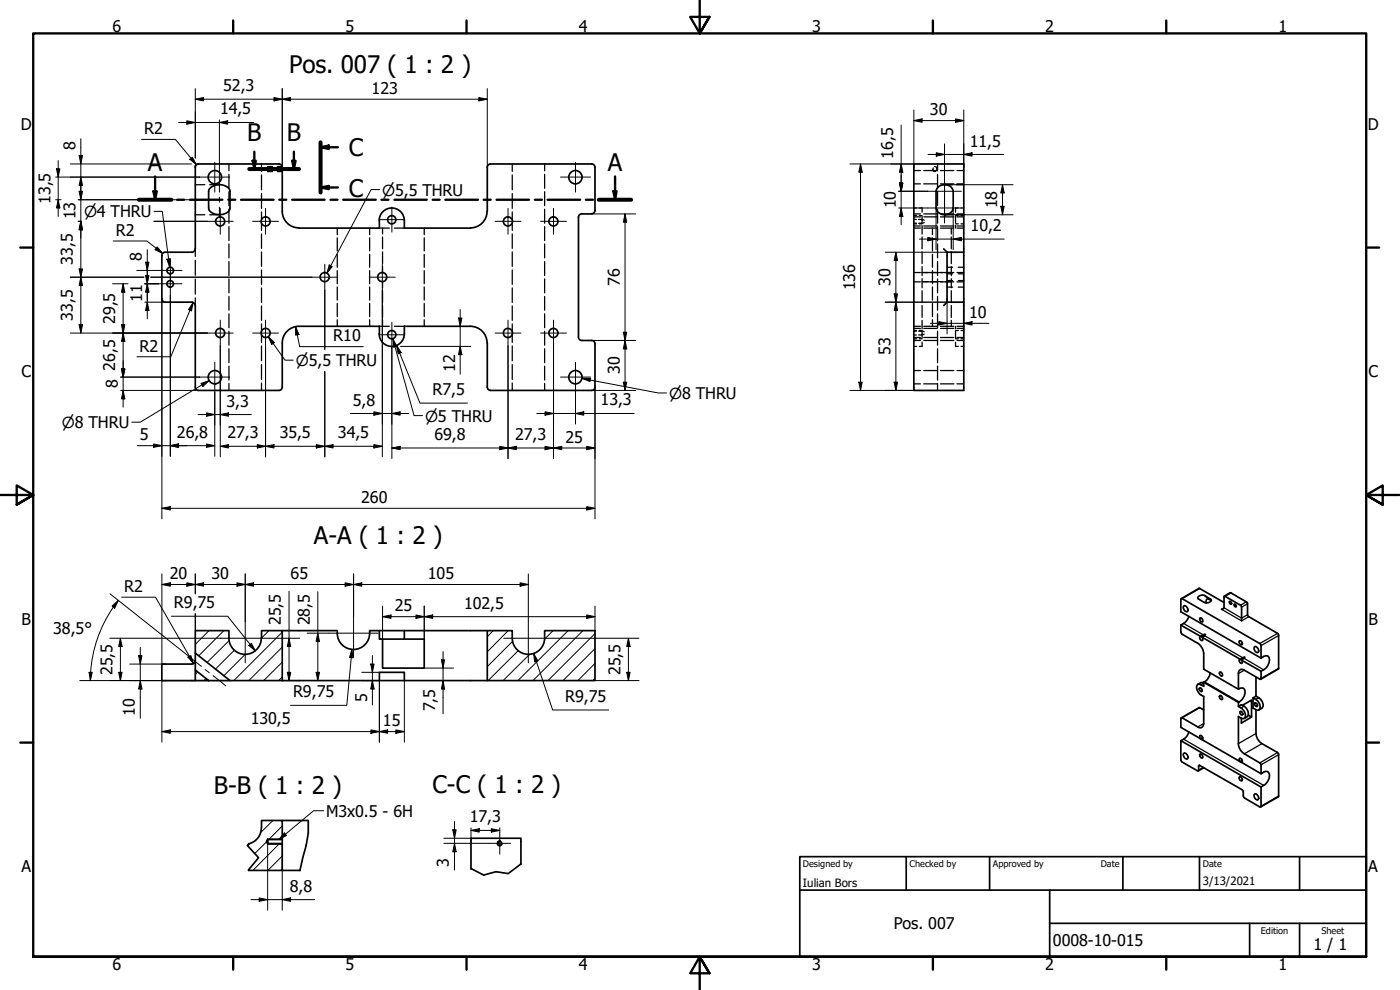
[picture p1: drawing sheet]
<svg xmlns="http://www.w3.org/2000/svg" width="420mm" height="297mm" viewBox="0 0 420 297" stroke-linecap="round" stroke-linejoin="round" font-family="sans-serif">
<!-- layer: Hatch (ISO) -->
<g fill="none" stroke="#000" stroke-width=".3">
<path d="M62.7 189.2l-4.1 4.1M67.2 189.2l-7.6 7.6M68.8 192.1l-6.6 6.6M70.4 195.1l-5.8 5.7M73.6 196.3l-6.4 6.4M80.7 189.2l-2.2 2.2M84.7 198.7l-5.6 5.5M84.7 194.2l-10 10M84.7 189.7l-14.5 14.5M148 189.2l-1.8 1.9M152.5 189.2l-6.3 6.4M153.9 192.4l-7.7 7.6"/>
<path d="M155.5 195.2l-9 9M158.9 196.3l-7.9 7.9M166 189.2l-2.6 2.6M170.5 189.2l-15.1 15M174.9 189.2l-14.9 15M178.6 199.1l-5.2 5.1M178.6 194.6l-9.6 9.6M178.6 190.1l-14.1 14.1M59.3 201.6l-.7 .8M61.8 203.6l-.6 .6M84.7 203.1l-1.1 1.1M178.6 203.6l-.7 .6"/>
<path d="M75.1 253l-.7 .7M80 252.6l-3.5 3.5M81.9 246.2l-3.7 3.6M83.9 253.1l-8 8.1M84.7 256.8l-4.3 4.4M84.7 247.8l-4.1 4.1"/>
</g>
<!-- layer: Hidden (ISO) -->
<g fill="none" stroke="#000" stroke-width=".38">
<path d="M58.6 55.4h2.9M62.9 55.4h2.9M68.7 49.2v2M68.7 52.3v4.2M68.7 57.5v4.2M78.5 49.2v2.2M78.5 52.5v4.4M78.5 58.1v4.4M80.1 50.5v.4M80.2 51.2l.1 .2h1.5M80.3 51v.5h1.5M81.8 50.1h-1.5l-.1 .2"/>
<path d="M81.8 50h-1.5v.5M83.2 50.1h1.5M83.2 51.4h1.5M83.2 50h1.5M83.2 51.5h1.5M153.7 49.2v2.2M153.7 52.5v4.4M153.7 58.1v4.4M163.4 49.2v2M163.4 52.3v4.2M163.4 57.5v4.2M274.3 55.2h1.9"/>
<path d="M274.3 51.2h1.9M277.2 55.2h4M277.2 51.2h4M279.8 50.8l.5 .6h.4M280.1 50.4l-.1 .3a.64 .64 0 0 0 .4 .6 .64 .64 0 0 0 .8-.3l-.1-.6M280.5 50l.6 .2 .2 .4M281.4 49.2v2M281.4 52.3v4.2M281.4 57.5v4.2M282.3 55.2h4M282.3 51.2h4M283.5 55.4h2.3"/>
<path d="M287 55.4h2.2M287.2 55.2h2M287.2 51.2h2M58.6 64.4h2.9M58.6 74.7v2.2M58.6 78.1v4.5M62.9 64.4h2.9M68.7 62.8v4.2M68.7 68v4.2M68.7 73.2v4.2M68.7 78.5v4.2M78.5 63.6v2.2"/>
<path d="M78.5 67v2.1M78.5 70.2v4.3M78.5 75.6v4.3M101.2 68.4v2M101.2 71.4v3.9M101.2 76.3v3.9M110.9 68.4v2M110.9 71.4v3.9M110.9 76.3v3.9M113.9 68.4h2.9M114.8 68.4v1.8M114.8 71.1v3.6"/>
<path d="M114.8 75.6v3.5M114.8 80v1.8M118.4 68.4h2.9M127.3 68.4v2M127.3 71.4v3.9M127.3 76.3v3.9M153.7 63.6v2.2M153.7 67v2.1M153.7 70.2v4.3M153.7 75.6v4.3M163.4 62.8v4.2M163.4 68v4.2"/>
<path d="M163.4 73.2v4.2M163.4 78.5v4.2M274.3 68.4h1.9M274.3 64.2h1.9M274.3 62.4h.8M274.3 64.7h.8M274.3 67.2h.8M274.3 65.8h.7M274.3 67h.7M274.3 67.8h1.9M274.3 65.1h1.9M275.7 65.8l1.7 .3"/>
<path d="M275.9 62.4h.8v1.3M275.9 64.7h.8M275.9 67.2h.8M276.7 64.9v2M276.7 67.7v2.5M276.7 71.1v3.6M276.7 75.6v3.5M276.7 80v2.7M277.2 68.4h4M277.2 64.2h4M277.2 67.8h4M277.2 65.1h4"/>
<path d="M277.4 66.8l-1.7 .2M279.8 68.4v2M279.8 71.4v3.9M279.8 76.3v3.9M281.4 62.8v4.2M281.4 68v4.2M281.4 73.2v4.2M281.4 78.5v4.2M282.3 68.4h4M282.3 64.2h4M282.3 67.8h4M282.3 65.1h4"/>
<path d="M283.5 64.4h2.3M285.5 68.4v1.8M285.5 71.1v3.6M285.5 75.6v3.5M285.5 80v2.7M286.8 64.9v2M286.8 67.7v.7M286.8 64.7h.8M286.8 67.2h.8M287 64.4h2.2M287.2 68.4h2M287.2 64.2h2"/>
<path d="M287.2 67.8h2M287.2 65.1h2M287.6 62.4h-.8v1.3M288.4 62.4h.8M288.4 64.7h.8M288.4 67.2h.8M58.6 83.7v4.6M58.6 89.4v2.3M68.7 83.7v4.2M68.7 88.9v4.2M68.7 94.2v4.1M68.7 99.4v4.2"/>
<path d="M78.5 81v4.3M78.5 86.4v4.3M78.5 91.8v4.3M78.5 97.2v2.2M101.2 81.2v3.9M101.2 86.1v3.9M101.2 91v4M101.2 95.9v2M110.9 81.2v3.9M110.9 86.1v3.9M110.9 91v4M110.9 95.9v2"/>
<path d="M113.9 97.9h2.9M114.8 84.5v1.8M114.8 87.2v3.6M114.8 91.7v3.5M114.8 96.1v1.8M118.4 97.9h2.9M127.3 81.2v3.9M127.3 86.1v3.9M127.3 91v4M127.3 95.9v2M153.7 81v4.3M153.7 86.4v4.3"/>
<path d="M153.7 91.8v4.3M153.7 97.2v2.2M163.4 83.7v4.2M163.4 88.9v4.2M163.4 94.2v4.1M163.4 99.4v4.2M274.3 97.9h1.9M274.3 81.8h1.9M274.3 84.6h1.9M274.3 99.4h.7M274.3 98.5h1.9M274.3 99.2h.8"/>
<path d="M275.7 99.4l1.7 .2M275.9 99.2h.8M276.7 84.5h1.8M276.7 83.6v2.7M276.7 87.2v3.6M276.7 91.7v3.5M276.7 96.1v2.6M276.7 99.4v2M276.7 81.8h9.6M277.2 97.9h4M277.2 84.6h4M277.2 98.5h4"/>
<path d="M279.3 84.5h3.6M279.8 81.2v3.9M279.8 86.1v3.9M279.8 91v4M279.8 95.9v2M281.4 83.7v4.2M281.4 88.9v4.2M281.4 94.2v4.1M281.4 99.4v4.2M282.3 97.9h4M282.3 84.6h4M282.3 98.5h4"/>
<path d="M283.7 84.5h1.8M284.2 84.2h1.7M284.2 86.2h1.7M284.2 80.2h1.7M284.2 82.2h1.7M285.5 83.6v2.7M285.5 87.2v3.6M285.5 91.7v3.5M285.5 96.1v1.8M286.8 97.9v.8M286.8 99.4v2M286.8 99.2h.8"/>
<path d="M287.2 97.9h2M287.2 81.8h2M287.2 84.6h2M287.2 98.5h2M287.6 84.2h1.6M287.6 86.2h1.6M287.6 80.2h1.6M287.6 82.2h1.6M288.4 99.2h.8M68.7 104.6v4.2M68.7 109.8v4.2M68.7 115v2.1"/>
<path d="M78.5 100.5v2.2M78.5 103.8v4.5M78.5 109.4v4.4M78.5 114.9v2.2M153.7 100.5v2.2M153.7 103.8v4.5M153.7 109.4v4.4M153.7 114.9v2.2M163.4 104.6v4.2M163.4 109.8v4.2M163.4 115v2.1M274.3 102.2h1.9"/>
<path d="M274.3 103.9h.8M274.3 100.5h.7M274.3 101.3h1.9M274.3 101.6h.8M274.3 115.2h1.9M274.3 111.2h1.9M275.9 101.6h.8M276.7 102.7v1.2h-.8M277.2 102.2h4M277.2 101.3h4M277.2 115.2h4M277.2 111.2h4"/>
<path d="M277.4 100.3l-1.7 .2M281.4 104.6v4.2M281.4 109.8v4.2M281.4 115v2.1M282.3 102.2h4M282.3 101.3h4M282.3 115.2h4M282.3 111.2h4M286.8 102.7v1.2h.8M286.8 101.6h.8M287.2 102.2h2M287.2 101.3h2"/>
<path d="M287.2 115.2h2M287.2 111.2h2M288.4 103.9h.8M288.4 101.6h.8"/>
</g>
<!-- layer: Visible (ISO) -->
<g fill="none" stroke="#000" stroke-width=".51">
<path d="M58.6 50.2v24.5M63 56.5a4.1 4.1 0 0 1 6 .4v5.5a2.51 2.51 0 0 1-2.8 2 3.6 3.6 0 0 1-3.5-1.5l-.1-5.5zM83.7 49.2h-24.1a.98 .98 0 0 0-1 1M83.7 49.2a.98 .98 0 0 1 1 1M84.7 50.2v13.2a5 5 0 0 0 5 5M146.2 50.2v13.2M146.2 50.2a.99 .99 0 0 1 1-1h30.4a.98 .98 0 0 1 1 1M178.6 50.2v12.9a.98 .98 0 0 1-1 1l-3 .1a.99 .99 0 0 0-1 1M274.3 49.2h14.9v67.9h-14.9zM281.7 56a2.75 2.75 0 0 1 4.4 1.4v5a2.64 2.64 0 0 1-2.6 2 2.64 2.64 0 0 1-2.6-2v-5zM57.6 75.7h-8a.98 .98 0 0 0-1 1v12.9a.99 .99 0 0 0 1 1.1h8M58.5 74.7a.98 .98 0 0 1-.9 1"/>
<path d="M113.8 66.2a3.8 3.8 0 0 1 3.8-3.8 3.8 3.8 0 0 1 3.7 3.8v2.2h19.9M113.9 66.2v2.2h-24.2M146.2 63.4a5 5 0 0 1-5 5M173.6 65.1v36.1a.99 .99 0 0 0 1 1h3a.98 .98 0 0 1 1 .9v13.1M283.2 74.7l1 1M289.2 75.7h-5v15h5M57.6 90.7a.98 .98 0 0 1 .9 .9M58.6 91.7v24.5M89.7 97.9a5 5 0 0 0-5 5M89.7 97.9h24.2v2.3M284.2 90.7l-1 1M58.6 116.2a.98 .98 0 0 0 1 .9h24.1"/>
<path d="M84.7 116.2a.98 .98 0 0 1-1 .9M84.7 102.9v13.3M113.8 100.2a3.8 3.8 0 0 0 3.8 3.7 3.8 3.8 0 0 0 3.7-3.7v-2.3h19.9a5 5 0 0 1 5 5M146.2 102.9v13.3M146.2 116.2a.98 .98 0 0 0 1 .9h30.4a.99 .99 0 0 0 1-.9M354.5 179.7l.3-.1 23.5 13.6 .2 .3v4l-24.1-13.9zM354.5 179.6l5.4-3.1 7.4 4.3M359.5 179.1a1.85 1.85 0 0 1 2-.4l1.8 1.1a.69 .69 0 0 1 0 .8 .69 .69 0 0 1-.8 .2h-1.1l-1.9-1.2zM367.4 178.9l1.9-1.1 4.9 2.8 .2 .4v3.6l.2 .4 9.1 5.3v10.3l-5.4 3.2M58.6 198.2l-.4 .9-.6 .1h-9v5h10M58.6 195.9v5.1M78.4 191.5a4.9 4.9 0 0 1-4.8 4.8 4.9 4.9 0 0 1-4.9-4.8v-2.3h-10.1v6.7l10.4 8.3h15.7"/>
<path d="M78.5 191.5v-2.3h6.2v15M84.7 189.2h16.5v.8M101.2 190a4.9 4.9 0 0 0 4.9 4.9 4.9 4.9 0 0 0 4.8-4.9M113.9 189.2h-3v.8M113.9 189.2v2.6h7.4v-2.6M113.9 189.2h32.3M114.8 191.8v8.7h12.5v-8.7h-6M146.2 189.2h7.5a6.8 6.8 0 0 0 1.2 5.4 4.9 4.9 0 0 0 5.3 1.4 4.9 4.9 0 0 0 3.2-4.5v-2.3h15.2v15h-32.4zM354.4 187.6l.1 2.4 5 3a4.1 4.1 0 0 1 1.8 3.1v4.7l10.4 6M354.4 187.6l5.9 3.3M355.2 182a.85 .85 0 0 1 .9 0 .85 .85 0 0 1 .4 .8v.5a.86 .86 0 0 1-.9 0 .86 .86 0 0 1-.4-.8zM356.8 185l-.9 1.5-1.5 1.1"/>
<path d="M360 185.5a.63 .63 0 0 1 .8 .3 .63 .63 0 0 1-.1 .8l-.7-.6zM360.3 190.9a.65 .65 0 0 0-.1 .9 .65 .65 0 0 0 .8 .2l-.3-.8M360.3 190.9l1.5-.5-1.1 .8M360.7 191.2l11.5 6.6M363.5 180.2l-.9-.5a.77 .77 0 0 0-.7 .4 .77 .77 0 0 0 0 .8M366.6 182.8l.4-.1 .3-.3v-3.4l.2-.1 4.9 2.8 .2 .3v4.3M369 180.5a.47 .47 0 0 1 .5 .2 .47 .47 0 0 1-.1 .6l-.4-.3zM370.4 181.3a.54 .54 0 0 1 .5 .2 .54 .54 0 0 1 0 .6l-.5-.4zM371.9 192.3a.67 .67 0 0 1 .8 .3 .67 .67 0 0 1-.1 .9l-.6-.3zM372.2 197.8a.63 .63 0 0 0-.2 .8 .63 .63 0 0 0 .8 .3l-.2-.9M372.2 197.8l1.4-.6v.2l-1 .6M372.6 198l5.9 3.4"/>
<path d="M376.6 194a1.13 1.13 0 0 1 1 .6 1.13 1.13 0 0 1-.2 1.2 1.19 1.19 0 0 1-.8-1.8zM378.5 197.5l.7-.5a1.12 1.12 0 0 1 1.5-.1 1.12 1.12 0 0 1 .2 1.5 3.8 3.8 0 0 1-2.4 3M58.6 201l4 3.2h-4zM62.6 204.2h6.4M84.7 204.2h61.5M113.9 204.2v-2.5h7.4v2.5M356.8 219.6l-.9 1.7-1.5 .9M359.9 206.5a.58 .58 0 0 1 .8 .2 .58 .58 0 0 1-.2 .8l-.5-.4zM361.3 213l-1.4-.7-5.4 3.1M361.3 204.9l-.7-.1-1.1 .5M361.3 204.7l10.4 6M363.2 201.9a4.2 4.2 0 0 1-1.9 2.8v1.2l-.9-.4a.84 .84 0 0 0-1.1 0 .84 .84 0 0 0-.1 1.1l.9 1.7 1.2 .7v8.1a1.09 1.09 0 0 1-.6 1.1 1.09 1.09 0 0 1-1.2-.1l-4.7-2.7h-.3l-.1 2.8 5.9 3.5"/>
<path d="M366.1 208.7a.67 .67 0 0 1 .7 .4 .67 .67 0 0 1-.2 .8l-.5-.4zM366.1 201.7a.67 .67 0 0 1 .7 .4 .67 .67 0 0 1-.2 .8l-.5-.5zM371.7 211.9a2.69 2.69 0 0 1 1.8 3.6l-.8 .1-1-.6v8.1a3.9 3.9 0 0 0 1.7 3.1l4.9 2.8 .2 .3v2.8M371.7 211.9l.9-.5a2.46 2.46 0 0 1 1.7 3.7l-.9 .5M372.2 213.4a.64 .64 0 0 1 .7 .4 .64 .64 0 0 1-.2 .8l-.6-.7zM372.9 211.6l2.7-1.6v5.1l-3 1.9v-1.5M374.6 214.6l1 .5M376.6 210.9a.67 .67 0 0 1 .7 .4 .67 .67 0 0 1-.2 .7l-.5-.4zM376.9 213v7.1a3.9 3.9 0 0 0 1.8 3l4.7 2.7 .3 .4v12.8l-5.4 3.1M376.9 208.9l-.9 .5v3.1l.9 .4a.88 .88 0 0 0 1.1-.1 .88 .88 0 0 0 .1-1l-.7-1.5-1.4-.9M376.9 208.9a2.62 2.62 0 0 1 1.9 3.4l-1 .7M376.9 203.1v5.8"/>
<path d="M378.5 201.4v2.3l-.2 .1-4.9-2.7a1.08 1.08 0 0 0-1.2-.1 1.08 1.08 0 0 0-.5 1.1v4.7a1.16 1.16 0 0 1 1.5-.3 1.16 1.16 0 0 1 .4 1.5 3.8 3.8 0 0 1-1.9 2.7v1.2M354.4 222.2v5.8l.4 .6 4.7 2.7 .2-.2v-1.4l.2-.1 12.9 7.4 .3 .4v1.4l.4 .6 4.6 2.7 .4-.1v-5.9M354.4 222.2l24.1 13.9M355.3 226a1.06 1.06 0 0 1 1 .6 1.06 1.06 0 0 1-.1 1.2 1.24 1.24 0 0 1-.9-1.8zM360 226.4a.63 .63 0 0 1 .8 .2 .63 .63 0 0 1-.1 .8l-.7-.6zM360.3 221.7l-.3-.9a.64 .64 0 0 1 .8 .1 .64 .64 0 0 1 .1 .8l-.2 .2M360.7 221.9l11.5 6.6M360.9 221.8l-.2 .1M360.9 221.3l-.6 .4M361.3 230.4l-1.7 .9M372 233a.73 .73 0 0 1 .7 .5 .73 .73 0 0 1-.1 .8 .8 .8 0 0 1-.6-1.3zM372.2 228.5l-.3-.8a.6 .6 0 0 1 .8 .2 .6 .6 0 0 1-.1 .8"/>
<path d="M372.6 228.7l5.9 3.4M372.8 228.1l-.6 .4M372.8 228.6l-.2 .1M376.6 238.2a1.13 1.13 0 0 1 1 .6 1.13 1.13 0 0 1-.2 1.2 1.19 1.19 0 0 1-.8-1.8zM378.5 232.1l.7-.4a1.12 1.12 0 0 1 1.5 0 1.12 1.12 0 0 1 .2 1.4 4.1 4.1 0 0 1-2.4 3M78.4 248.4a4.9 4.9 0 0 1-3.7 4.8M78.5 248.4v-2.2h6.2v5.7h-4.4l-.4 .6 .4 .6h4.4v8.1h-10.1M80.3 251.8v1.5M84.7 251.9v1.2M84.7 246.2h7.8M149.7 252.5a.6 .6 0 0 0-.2 .9 .6 .6 0 0 0 .9 0 .6 .6 0 0 0-.2-.9M149.7 252.5h.5"/>
<path d="M156.3 259.3v-7.8h-14.9v9.2M84.7 261.2h5.4"/>
<circle cx="64.5" cy="53.2" r="2"/>
<circle cx="172.7" cy="53.2" r="2"/>
<circle cx="66.1" cy="66.4" r="1.37"/>
<circle cx="79.7" cy="66.4" r="1.37"/>
<circle cx="117.6" cy="65.9" r="1.24"/>
<circle cx="152.4" cy="66.4" r="1.37"/>
<circle cx="166.1" cy="66.4" r="1.37"/>
<circle cx="51.1" cy="85.2" r=".98"/>
<circle cx="51.1" cy="81.2" r=".98"/>
<circle cx="66.1" cy="99.9" r="1.37"/>
<circle cx="79.7" cy="99.9" r="1.37"/>
<circle cx="97.4" cy="83.1" r="1.37"/>
<circle cx="114.7" cy="83.1" r="1.37"/>
<circle cx="152.4" cy="99.9" r="1.37"/>
<circle cx="166.1" cy="99.9" r="1.37"/>
<circle cx="64.5" cy="113.2" r="2"/>
<circle cx="117.6" cy="100.4" r="1.24"/>
<circle cx="172.7" cy="113.2" r="2"/>
</g>
<!-- layer: Visible Narrow (ISO) -->
<g fill="none" stroke="#000" stroke-width=".38">
<path d="M360 176.6l-5.2 3M361.5 178.7l1.1 1M363.3 179.8l.2 .1M369.4 177.9l-1.7 1M355.2 187.1l5.9 3.4M361.5 190.7l11.4 6.6M373.4 197.5l5.8 3.5M374 180.6l-1.7 1M374.4 184.5l-1.8 1-5.3-3.1-.7 .4 6 3.5 2.2-1.3M374.4 181.2l-1.8 1M383.4 190l-5.3 3.1M383.7 190.7l-5.2 3"/>
<path d="M360 212.3l-5.2 3.1M361.3 217.1l-1.8 1M361.3 205l-.9 .5M361.5 204.6l10.4 6M373.3 211.9l-.9 .5M373.4 201.1l-1.7 1M377.8 209.3l-.9 .6M383.7 200.5l-5.2 3.1M355.2 221.8l24 13.8M360 229.7l-.3 .2M361.1 230.2l-1.4 .9M376.9 220.1l-5.2 3"/>
<path d="M378.7 223.1l-5.3 3.1M383.4 225.8l-5.3 3.1M383.7 238.8l-5.2 3.1M383.7 226.4l-5.2 3.1M80.3 253.3h4.4M80.3 251.8h4.4M149.5 252.5a.73 .73 0 0 0 .1 1.2 .73 .73 0 0 0 1.1-.5M150.1 252.3l-.6 .2"/>
</g>
<!-- layer: Break Line (ISO) -->
<path d="M74.7 253.2l-.5 .5 3.4 3.7-3 3.8M92.5 246.2a24 24 0 0 1-1.6 11.2l-.8 3.8M156.3 259.3l-3.8 2.8-3.7-.6-3.6 1.1-3.8-1.9" fill="none" stroke="#000" stroke-width=".51"/>
<!-- layer: Section Line (ISO) -->
<g fill="none" stroke="#000" stroke-width=".7">
<path d="M41.7 59.9h9.7M46 57.4h1.1l-.6 2.5zM46.5 52.9v7M53.1 59.9h2.1M57 59.9h9.7M68.5 59.9h2.1M72.3 59.9h9.8M74.8 50.7h14.9M75.8 48.2h1l-.5 2.5zM76.3 45.5v5.2M83.8 59.9h2.1M87.7 48.2h1l-.5 2.5z"/>
<path d="M87.7 59.9h9.7M88.2 45.5v5.2M96.2 44.2l2.5-.5v1zM96.2 56.2l2.5-.4v1zM96.2 42.7v15.1M96.2 44.2h5.2M96.2 56.2h5.2M99.2 59.9h2.1M103 59.9h9.8M114.5 59.9h2.1M118.4 59.9h9.7M129.9 59.9h2.1"/>
<path d="M133.7 59.9h9.7M145.2 59.9h2.1M149 59.9h9.7M160.5 59.9h2.1M164.3 59.9h9.8M175.8 59.9h2.1M179.7 59.9h9.7M184.1 57.4h.9l-.4 2.5zM184.6 52.9v7"/>
</g>
<path d="M41.7 59.9h9.7M74.8 50.7h14.9M96.2 42.7v15.1M179.7 59.9h9.7" fill="none" stroke="#000" stroke-width="1.2"/>
<g fill="#000">
<path d="M46 57.4h1.1l-.6 2.5z" fill-rule="evenodd"/>
<path d="M75.8 48.2h1l-.5 2.5z" fill-rule="evenodd"/>
<path d="M87.7 48.2h1l-.5 2.5z" fill-rule="evenodd"/>
<path d="M96.2 44.2l2.5-.5v1z" fill-rule="evenodd"/>
<path d="M96.2 56.2l2.5-.4v1z" fill-rule="evenodd"/>
<path d="M184.1 57.4h.9l-.4 2.5z" fill-rule="evenodd"/>
</g>
<!-- layer: Border (ISO) -->
<g fill="none" stroke="#000" stroke-width=".7">
<path d="M70 6.1v3.9M140 6.1v3.9M210 0v10l-2.9-4.9h5.8l-2.9 4.9 2.9-4.9M280 6.1v3.9M350 6.1v3.9M6.1 74.3h3.9M410 74.3h3.9M0 148.5h10l-5-2.8v5.7l5-2.9-5 2.9M420 148.5h-10l5-2.8v5.7l-5-2.9 5 2.9M6.1 222.8h3.9M410 222.8h3.9M10 287.1v-277.1h400v277.1h-400h400"/>
<path d="M70 287.1v3.8M140 287.1v3.8M212.9 292l-2.9-4.9 2.9 4.9h-5.8l2.9-4.9v9.9M280 287.1v3.8M350 287.1v3.8"/>
</g>
<!-- layer: Title (ISO) -->
<path d="M240 257h170v30.1h-170zM272 257v10.1M297 257v10.1M337 257v10.1M360 257v10.1M390 257v10.1M240 267.1h170M315 277h95M315 267.1v20M375 277v10.1M390 277v10.1" fill="none" stroke="#000" stroke-width=".51"/>
<!-- layer: Dimension (ISO) -->
<g fill="none" stroke="#000" stroke-width=".3">
<path d="M53.6 36.8h22.5M56.1 36.2l2.5 .6-2.5 .5zM58.6 29.8l2.5-.5v1zM58.6 29.8h87.6M58.6 26.6v20.8M65.8 36.8l2.5-.6v1.1zM65.8 36v17.1M82.2 29.3l2.5 .5-2.5 .5zM84.7 29.8l2.5-.5v1zM84.7 26.6v23.6M143.7 29.3l2.5 .5-2.5 .5zM146.2 26.6v23.6"/>
<path d="M270.4 37.5v29.9M274.3 36.2l2.4-.5v1zM274.3 36.2h14.9M274.3 33v17.2M286.8 35.7l2.4 .5-2.4 .5zM289.2 33v17.2M16.7 59.9h1.7M16.7 53.1h43.2M17 50.7h1l-.5 2.4zM17.5 59.9l.5 2.5h-1zM17.5 48.2v16.7M21.1 49.2h36.4"/>
<path d="M23.5 59.9h39.1M23.7 57.4h1.1l-.5 2.5zM23.7 46.7h1.1l-.5 2.5zM24.3 53.1l.5 2.6h-1.1zM24.3 41.6v58.3M42.5 41.8h10.1l6.3 7.6M57 47.8l.7-.6 1.2 2.2zM58.6 49.6v.6M59.1 49.2h.5M65.8 53.3v1.6M255.1 49.2h19.2M258.3 49.2l.5 2.5h-1.1z"/>
<path d="M258.3 49.2v67.9M269.7 57.4h8.7M269.9 54.9h1.1l-.6 2.5zM270.4 49.2l.6 2.5h-1.1zM278.5 46.3h22.7M281 45.8l2.5 .5-2.5 .5zM283.5 43.2v9.7M283.6 55.4h20.4M289.2 46.3l2.5-.5v1zM300.9 55.4l.5 2.5h-1zM300.9 55.4v9M23.5 66.4h.9"/>
<path d="M24.3 66.4l.5 2.5h-1.1zM34 72.3h10.1l4.7 3.8M43.7 78.7h1l-.5 2.4zM44.2 74.9v20.8M46.2 66.4h16M47.2 74.1l1.6 2-2.3-1.2zM177.6 64.2h13.2M187.6 64.2l.5 2.5h-1zM187.6 64.2v52.9M265.7 75.7h18.5M268.9 75.7l.5 2.5h-1zM268.9 75.7v41.4"/>
<path d="M269.7 62.4h8.7M270.4 62.4l.6 2.5h-1.1zM275.9 71.7h25.5M278.4 71.2l2.5 .5-2.5 .5zM280.9 62.5v12.4M283.6 64.4h20.4M286.1 71.7l2.4-.5v1zM286.1 62.5v12.4M300.4 61.9h1l-.5 2.5zM21.1 99.9h41.1M21.1 83.2h22.1M23.7 97.4h1.1l-.5 2.5z"/>
<path d="M23.7 80.7h1.1l-.5 2.5zM24.3 83.2l.5 2.4h-1.1zM33.8 85.1h4.6M36.4 97.4h1.1l-.5 2.5zM37 99.9l.5 2.5h-1.1zM37 85.1l.5 2.6h-1.1zM37 85.1v37.1M41 81.1h6.6M43.4 85.1h4.2M43.4 90.7h6.2M43.7 82.7h1l-.5 2.4zM44.2 85.1l.5 2.6h-1z"/>
<path d="M44.2 90.7l.5 2.4h-1zM45.2 83.2h5.8M48.6 89.6v66.1M51.1 88.7v48.2M51.2 83.2h42.4M58 90.7l-.5 2.6-.9-.4zM58 90.7l-6.8 16.3h-10.1M88.7 98l1 2.4-1 .2zM88.7 98l1.2 6h19.1M97.5 87v17.8M114.7 87v13.3M137.6 95.4h1l-.5 2.5z"/>
<path d="M138.1 92.9v19.4M187.1 99.7h1l-.5 2.5zM265.7 90.7h18.5M268.4 88.2h1l-.5 2.5zM268.9 90.7l.5 2.4h-1zM279.2 97h17.6M281.7 96.5l2.5 .5-2.5 .5zM284.2 89.6v10.6M289.2 97l2.5-.5v1zM289.2 89.6v10.6M36.2 117.1h23.4M36.2 113.1h23.7"/>
<path d="M36.4 110.7h1.1l-.5 2.4zM37 117.1l.5 2.6h-1.1zM64.5 117.7v19.2M66.1 103.8v9.3M66.1 113.3v23.8M79.7 103.8v33.3M97.5 111.5v25.6M114.7 100.5v36.6M117.6 104.2v33.4M119 103.6l1.4 2.2-.9 .4zM119 103.6l7 17.4h14.3M120.2 103.9h21.1"/>
<path d="M138.1 103.9l.5 2.5h-1zM152.5 103.8v33.8M166.1 103.8v33.8M172.7 117.7v9.5M177.6 117.1h13.2M177.6 102.2h13.2M178.6 116.2v39.5M187.1 114.7h1l-.5 2.4zM187.6 102.2l.5 2.5h-1zM255.1 117.1h19.2M257.7 114.7h1.1l-.5 2.4zM268.4 114.7h1l-.5 2.4z"/>
<path d="M41.2 133.7h23.3M46.1 133.2l2.5 .5-2.5 .5zM51.1 133.7l2.5-.5v1zM59.4 124.4h16M62 133.2l2.5 .5-2.5 .5zM62 123.9l2.5 .5-2.5 .5zM66.1 124.4l2.5-.5v1zM66.1 133.9l2.5-.5v1zM66.1 133.9h48.6M77.2 133.4l2.5 .5-2.5 .5zM79.7 133.9l2.5-.5v1zM94.9 133.4l2.6 .5-2.6 .5z"/>
<path d="M97.5 133.9l2.4-.5v1zM105.2 124.1h17.4M112.2 133.4l2.5 .5-2.5 .5zM112.2 123.6l2.5 .5-2.5 .5zM117.6 124.1l2.5-.5v1zM117.6 134.4l2.5-.5v1zM117.6 134.4h61M150 133.9l2.5 .5-2.5 .5zM152.5 134.4l2.4-.5v1zM161.1 124.1h29.2M163.6 133.9l2.5 .5-2.5 .5zM163.6 123.6l2.5 .5-2.5 .5z"/>
<path d="M166.1 134.4l2.5-.5v1zM172.7 124.1l2.5-.5v1zM176.1 133.9l2.5 .5-2.5 .5zM48.6 152.5l2.5-.5v1zM48.6 152.5h130M176.1 152l2.5 .5-2.5 .5zM33 178.2l23.6 18.7M36.5 179.2h10.2l11.4 19.9M48.6 175.4l2.5-.5v1zM48.6 172.2v27M48.6 175.4h110M56.1 174.9l2.5 .5-2.5 .5z"/>
<path d="M58.6 175.4l2.5-.5v1zM58.6 172.2v6M71.1 174.9l2.5 .5-2.5 .5zM73.6 175.4l2.5-.5v1zM73.6 172.2v14.3M86.7 177.4v26.8M95.4 177.5v26.7M103.6 174.9l2.5 .5-2.5 .5zM106.1 175.4l2.5-.5v1zM106.1 172.2v12.8M156.1 174.9l2.5 .5-2.5 .5zM158.6 172.2v14.3"/>
<path d="M33 191.5h33.2M33.7 181.8l1.8-1.7-1.1 2.4zM34 182.2a38.7 38.7 0 0 0-6.8 19.5M35.5 180.1l-1.5 2.1M36.1 191.5l.5 2.5h-1zM36.1 191.5v12.7M38.9 199.2h10.7M41.6 196.7h1l-.5 2.5zM42.1 194.2v21.3M51.4 184.9h16.9l8.3 10.4M56.4 197.2l.9-.5 .8 2.4zM58.6 184.1v5.1"/>
<path d="M74.7 193.7l.7-.7 1.2 2.3zM81 191.5h8.9M86.7 191.5l.5 2.5h-1zM92.2 190h6.5M95.4 190l.5 2.5h-1zM105.6 194.8l.3 2.5h-1zM105.6 194.8l-1.5 16.8h-16.9M111.3 199.2h1l-.5 2.5zM111.8 196.7v14.8M114.8 185l2.5-.5v1zM114.8 185h63.8M114.8 181.8v10"/>
<path d="M124.8 184.5l2.5 .5-2.5 .5zM127.3 185l2.6-.5v1zM127.3 181.8v10M132.5 198h.9l-.4 2.5zM133 195.5v18.7M160.1 196.1l1.3 2.2-.9 .3zM160.1 196.1l5.8 16.9h16.8M166 191.5h25.8M176.1 184.5l2.5 .5-2.5 .5zM178.6 181.8v7.4M188.6 191.5l.5 2.5h-1zM188.6 191.5v12.7"/>
<path d="M23.9 204.2h41.8M26.7 201.7h1l-.6 2.5zM27.2 201.7l-.1 2.5M35.6 201.7h1l-.5 2.5zM42.1 204.2l.5 2.5h-1zM48.6 219.5l2.5-.5v1zM48.6 204.2v18.5M48.6 219.5h72.7M66 204.2h3M84.7 204.2h5.2M86.2 201.7h1l-.5 2.5zM94.9 201.7h1l-.5 2.5z"/>
<path d="M108.6 204.2h5.3v18.5M108.6 201.7h5.3M111.3 219l2.6 .5-2.6 .5zM111.8 204.2l.5 2.5h-1zM113.9 219.5l2.4-.5v1zM118.8 219l2.5 .5-2.5 .5zM121.3 204.2v18.5M127.3 200.5h8.8M133 204.2l.4 2.5h-.9zM178.6 204.2h13.2M188.1 201.7h1l-.5 2.5zM80.3 253.3v19.8"/>
<path d="M84.7 253.1v20M133.2 251.5h8.2M133.2 253h13.5M135.9 249h1l-.5 2.5zM136.4 253l.5 2.6h-1zM136.4 246.5v14.5M141.4 249.2l2.4-.5v1zM141.4 249.2h8.6M141.4 248.4v4.1M147.4 248.7l2.6 .5-2.6 .5zM150 248.4v1.4M75.3 269.9h19.1"/>
<path d="M77.8 269.4l2.5 .5-2.5 .5zM84.7 269.9l2.5-.5v1z"/>
</g>
<g fill="#000">
<path d="M56.1 36.2l2.5 .6-2.5 .5z" fill-rule="evenodd"/>
<path d="M58.6 29.8l2.5-.5v1z" fill-rule="evenodd"/>
<path d="M65.8 36.8l2.5-.6v1.1z" fill-rule="evenodd"/>
<path d="M82.2 29.3l2.5 .5-2.5 .5z" fill-rule="evenodd"/>
<path d="M84.7 29.8l2.5-.5v1z" fill-rule="evenodd"/>
<path d="M143.7 29.3l2.5 .5-2.5 .5z" fill-rule="evenodd"/>
<path d="M274.3 36.2l2.4-.5v1z" fill-rule="evenodd"/>
<path d="M286.8 35.7l2.4 .5-2.4 .5z" fill-rule="evenodd"/>
<path d="M17 50.7h1l-.5 2.4z" fill-rule="evenodd"/>
<path d="M23.7 57.4h1.1l-.5 2.5z" fill-rule="evenodd"/>
<path d="M23.7 46.7h1.1l-.5 2.5z" fill-rule="evenodd"/>
<path d="M24.3 53.1l.5 2.6h-1.1z" fill-rule="evenodd"/>
<path d="M57 47.8l.7-.6 1.2 2.2z" fill-rule="evenodd"/>
<path d="M258.3 49.2l.5 2.5h-1.1z" fill-rule="evenodd"/>
<path d="M269.9 54.9h1.1l-.6 2.5z" fill-rule="evenodd"/>
<path d="M269.9 54.9h1.1l-.6 2.5z" fill-rule="evenodd"/>
<path d="M270.4 49.2l.6 2.5h-1.1z" fill-rule="evenodd"/>
<path d="M281 45.8l2.5 .5-2.5 .5z" fill-rule="evenodd"/>
<path d="M289.2 46.3l2.5-.5v1z" fill-rule="evenodd"/>
<path d="M300.9 55.4l.5 2.5h-1z" fill-rule="evenodd"/>
<path d="M17.5 59.9l.5 2.5h-1z" fill-rule="evenodd"/>
<path d="M24.3 66.4l.5 2.5h-1.1z" fill-rule="evenodd"/>
<path d="M24.3 66.4l.5 2.5h-1.1z" fill-rule="evenodd"/>
<path d="M43.7 78.7h1l-.5 2.4z" fill-rule="evenodd"/>
<path d="M47.2 74.1l1.6 2-2.3-1.2z" fill-rule="evenodd"/>
<path d="M187.6 64.2l.5 2.5h-1z" fill-rule="evenodd"/>
<path d="M268.9 75.7l.5 2.5h-1z" fill-rule="evenodd"/>
<path d="M270.4 62.4l.6 2.5h-1.1z" fill-rule="evenodd"/>
<path d="M278.4 71.2l2.5 .5-2.5 .5z" fill-rule="evenodd"/>
<path d="M286.1 71.7l2.4-.5v1z" fill-rule="evenodd"/>
<path d="M300.4 61.9h1l-.5 2.5z" fill-rule="evenodd"/>
<path d="M23.7 97.4h1.1l-.5 2.5z" fill-rule="evenodd"/>
<path d="M23.7 80.7h1.1l-.5 2.5z" fill-rule="evenodd"/>
<path d="M24.3 83.2l.5 2.4h-1.1z" fill-rule="evenodd"/>
<path d="M36.4 97.4h1.1l-.5 2.5z" fill-rule="evenodd"/>
<path d="M37 85.1l.5 2.6h-1.1z" fill-rule="evenodd"/>
<path d="M43.7 82.7h1l-.5 2.4z" fill-rule="evenodd"/>
<path d="M44.2 85.1l.5 2.6h-1z" fill-rule="evenodd"/>
<path d="M44.2 90.7l.5 2.4h-1z" fill-rule="evenodd"/>
<path d="M58 90.7l-.5 2.6-.9-.4z" fill-rule="evenodd"/>
<path d="M137.6 95.4h1l-.5 2.5z" fill-rule="evenodd"/>
<path d="M187.1 99.7h1l-.5 2.5z" fill-rule="evenodd"/>
<path d="M268.4 88.2h1l-.5 2.5z" fill-rule="evenodd"/>
<path d="M268.9 90.7l.5 2.4h-1z" fill-rule="evenodd"/>
<path d="M281.7 96.5l2.5 .5-2.5 .5z" fill-rule="evenodd"/>
<path d="M289.2 97l2.5-.5v1z" fill-rule="evenodd"/>
<path d="M36.4 110.7h1.1l-.5 2.4z" fill-rule="evenodd"/>
<path d="M36.4 110.7h1.1l-.5 2.4z" fill-rule="evenodd"/>
<path d="M37 117.1l.5 2.6h-1.1z" fill-rule="evenodd"/>
<path d="M37 99.9l.5 2.5h-1.1z" fill-rule="evenodd"/>
<path d="M88.7 98l1 2.4-1 .2z" fill-rule="evenodd"/>
<path d="M119 103.6l1.4 2.2-.9 .4z" fill-rule="evenodd"/>
<path d="M138.1 103.9l.5 2.5h-1z" fill-rule="evenodd"/>
<path d="M187.1 114.7h1l-.5 2.4z" fill-rule="evenodd"/>
<path d="M187.6 102.2l.5 2.5h-1z" fill-rule="evenodd"/>
<path d="M257.7 114.7h1.1l-.5 2.4z" fill-rule="evenodd"/>
<path d="M268.4 114.7h1l-.5 2.4z" fill-rule="evenodd"/>
<path d="M46.1 133.2l2.5 .5-2.5 .5z" fill-rule="evenodd"/>
<path d="M51.1 133.7l2.5-.5v1z" fill-rule="evenodd"/>
<path d="M51.1 133.7l2.5-.5v1z" fill-rule="evenodd"/>
<path d="M62 133.2l2.5 .5-2.5 .5z" fill-rule="evenodd"/>
<path d="M62 123.9l2.5 .5-2.5 .5z" fill-rule="evenodd"/>
<path d="M66.1 124.4l2.5-.5v1z" fill-rule="evenodd"/>
<path d="M66.1 133.9l2.5-.5v1z" fill-rule="evenodd"/>
<path d="M77.2 133.4l2.5 .5-2.5 .5z" fill-rule="evenodd"/>
<path d="M79.7 133.9l2.5-.5v1z" fill-rule="evenodd"/>
<path d="M94.9 133.4l2.6 .5-2.6 .5z" fill-rule="evenodd"/>
<path d="M97.5 133.9l2.4-.5v1z" fill-rule="evenodd"/>
<path d="M112.2 133.4l2.5 .5-2.5 .5z" fill-rule="evenodd"/>
<path d="M112.2 123.6l2.5 .5-2.5 .5z" fill-rule="evenodd"/>
<path d="M117.6 124.1l2.5-.5v1z" fill-rule="evenodd"/>
<path d="M117.6 134.4l2.5-.5v1z" fill-rule="evenodd"/>
<path d="M150 133.9l2.5 .5-2.5 .5z" fill-rule="evenodd"/>
<path d="M152.5 134.4l2.4-.5v1z" fill-rule="evenodd"/>
<path d="M163.6 133.9l2.5 .5-2.5 .5z" fill-rule="evenodd"/>
<path d="M163.6 123.6l2.5 .5-2.5 .5z" fill-rule="evenodd"/>
<path d="M166.1 134.4l2.5-.5v1z" fill-rule="evenodd"/>
<path d="M172.7 124.1l2.5-.5v1z" fill-rule="evenodd"/>
<path d="M176.1 133.9l2.5 .5-2.5 .5z" fill-rule="evenodd"/>
<path d="M48.6 152.5l2.5-.5v1z" fill-rule="evenodd"/>
<path d="M176.1 152l2.5 .5-2.5 .5z" fill-rule="evenodd"/>
<path d="M48.6 175.4l2.5-.5v1z" fill-rule="evenodd"/>
<path d="M56.1 174.9l2.5 .5-2.5 .5z" fill-rule="evenodd"/>
<path d="M58.6 175.4l2.5-.5v1z" fill-rule="evenodd"/>
<path d="M71.1 174.9l2.5 .5-2.5 .5z" fill-rule="evenodd"/>
<path d="M73.6 175.4l2.5-.5v1z" fill-rule="evenodd"/>
<path d="M103.6 174.9l2.5 .5-2.5 .5z" fill-rule="evenodd"/>
<path d="M106.1 175.4l2.5-.5v1z" fill-rule="evenodd"/>
<path d="M156.1 174.9l2.5 .5-2.5 .5z" fill-rule="evenodd"/>
<path d="M33.7 181.8l1.8-1.7-1.1 2.4z" fill-rule="evenodd"/>
<path d="M36.1 191.5l.5 2.5h-1z" fill-rule="evenodd"/>
<path d="M41.6 196.7h1l-.5 2.5z" fill-rule="evenodd"/>
<path d="M56.4 197.2l.9-.5 .8 2.4z" fill-rule="evenodd"/>
<path d="M74.7 193.7l.7-.7 1.2 2.3z" fill-rule="evenodd"/>
<path d="M86.7 191.5l.5 2.5h-1z" fill-rule="evenodd"/>
<path d="M95.4 190l.5 2.5h-1z" fill-rule="evenodd"/>
<path d="M105.6 194.8l.3 2.5h-1z" fill-rule="evenodd"/>
<path d="M111.3 199.2h1l-.5 2.5z" fill-rule="evenodd"/>
<path d="M114.8 185l2.5-.5v1z" fill-rule="evenodd"/>
<path d="M124.8 184.5l2.5 .5-2.5 .5z" fill-rule="evenodd"/>
<path d="M127.3 185l2.6-.5v1z" fill-rule="evenodd"/>
<path d="M132.5 198h.9l-.4 2.5z" fill-rule="evenodd"/>
<path d="M160.1 196.1l1.3 2.2-.9 .3z" fill-rule="evenodd"/>
<path d="M176.1 184.5l2.5 .5-2.5 .5z" fill-rule="evenodd"/>
<path d="M188.6 191.5l.5 2.5h-1z" fill-rule="evenodd"/>
<path d="M26.7 201.7h1l-.6 2.5z" fill-rule="evenodd"/>
<path d="M35.6 201.7h1l-.5 2.5z" fill-rule="evenodd"/>
<path d="M42.1 204.2l.5 2.5h-1z" fill-rule="evenodd"/>
<path d="M48.6 219.5l2.5-.5v1z" fill-rule="evenodd"/>
<path d="M86.2 201.7h1l-.5 2.5z" fill-rule="evenodd"/>
<path d="M94.9 201.7h1l-.5 2.5z" fill-rule="evenodd"/>
<path d="M111.8 204.2l.5 2.5h-1z" fill-rule="evenodd"/>
<path d="M113.9 219.5l2.4-.5v1z" fill-rule="evenodd"/>
<path d="M133 204.2l.4 2.5h-.9z" fill-rule="evenodd"/>
<path d="M188.1 201.7h1l-.5 2.5z" fill-rule="evenodd"/>
<path d="M111.3 219l2.6 .5-2.6 .5z" fill-rule="evenodd"/>
<path d="M118.8 219l2.5 .5-2.5 .5z" fill-rule="evenodd"/>
<path d="M135.9 249h1l-.5 2.5z" fill-rule="evenodd"/>
<path d="M136.4 253l.5 2.6h-1z" fill-rule="evenodd"/>
<path d="M141.4 249.2l2.4-.5v1z" fill-rule="evenodd"/>
<path d="M147.4 248.7l2.6 .5-2.6 .5z" fill-rule="evenodd"/>
<path d="M77.8 269.4l2.5 .5-2.5 .5z" fill-rule="evenodd"/>
<path d="M84.7 269.9l2.5-.5v1z" fill-rule="evenodd"/>
</g>
<!-- layer: Center Mark (ISO) -->
<g fill="none" stroke="#000" stroke-width=".3">
<path d="M59.9 53.1h9.1M64.5 48.7v8.9M168.2 53.1h9M172.7 48.7v8.9M278.4 57.4h10.1M283.5 52.9v9.5h5M283.5 57.4v5M51.1 77.6v7.1M62.2 66.4h7.8M66.1 62.5v7.8M75.8 66.4h7.8M79.7 62.5v7.8"/>
<path d="M97.5 79.3v7.7M113.9 65.9h7.4M114.7 79.3v7.7M117.6 62.2v7.4M148.6 66.4h7.7M152.5 62.5v7.8M162.2 66.4h7.8M166.1 62.5v7.8M278.4 62.4h5.1v4.5M47.6 85.1h7M47.6 81.1h7M51.1 81.6v7.1"/>
<path d="M62.2 99.9h7.8M66.1 96.1v7.7M75.8 99.9h7.8M79.7 96.1v7.7M93.6 83.2h7.7M110.8 83.2h7.8M117.6 96.7v7.5M148.6 99.9h7.7M152.5 96.1v7.7M162.2 99.9h7.8M166.1 96.1v7.7M59.9 113.1h9.1"/>
<path d="M64.5 108.7v9M113.9 100.4h7.4M168.2 113.1h9M172.7 108.7v9M66.2 191.5h14.8M73.6 186.5v12.4M98.7 190h14.8M106.1 185v12.3M151.2 191.5h14.8M158.6 186.5v12.4M146.7 253h6.5M150 249.8v6.5"/>
</g>
<!-- layer: Symbol (ISO) -->
<g fill="none" stroke="#000" stroke-width=".3">
<path d="M113.9 56.9h-2.5l-13.3 25.1M46.2 63.4h2.5l2.2 16.8M50.1 77.8l1-.2-.2 2.6zM98.8 79.5l.9 .5-1.6 2zM60.3 115l2.4-.8-1.8 1.7zM62.7 114.2l-20.6 12.5h-2.5M80.5 101l1.9 1.8-.9 .6zM80.5 101l5 7.1h2.5M117.9 101.6l1.2 2.3-1 .3zM117.9 101.6l6.4 23.1h2.5M174.7 113.5h2.5l-.2 1zM174.7 113.5l22.8 4.4h2.5"/>
<path d="M85.3 249.9l.7 .8-2.3 1.2zM97.2 243.3h-3.1l-10.4 8.6"/>
</g>
<g fill="#000">
<path d="M50.1 77.8l1-.2-.2 2.6z" fill-rule="evenodd"/>
<path d="M98.8 79.5l.9 .5-1.6 2z" fill-rule="evenodd"/>
<path d="M60.3 115l2.4-.8-1.8 1.7z" fill-rule="evenodd"/>
<path d="M80.5 101l1.9 1.8-.9 .6z" fill-rule="evenodd"/>
<path d="M117.9 101.6l1.2 2.3-1 .3z" fill-rule="evenodd"/>
<path d="M174.7 113.5h2.5l-.2 1z" fill-rule="evenodd"/>
<path d="M85.3 249.9l.7 .8-2.3 1.2z" fill-rule="evenodd"/>
</g>
<!-- layer: Centerline (ISO) -->
<path d="M65.8 54.9v2.7M65.8 59.2v1.5M283.5 54.9v2.7M283.5 59.2v1.5M65.8 62.2v2.7M283.5 62.2v2.7M56.6 196.9l2 1.6M58.5 198.4l2 1.5M61.6 200.9l1.2 1M63.9 202.7l3.9 3.1" fill="none" stroke="#000" stroke-width=".3"/>
<g font-size="7.2">
<text x="86.8" y="21.8">Pos. 007 ( 1 : 2 )</text>
<text x="74.2" y="42.2">B</text>
<text x="86.1" y="42.2">B</text>
<text x="104.6" y="46.8">C</text>
<text x="44.3" y="51.4">A</text>
<text x="182.4" y="51.4">A</text>
<text x="104.6" y="59">C</text>
<text x="94.2" y="163.2">A-A ( 1 : 2 )</text>
<text x="64.2" y="238.2">B-B ( 1 : 2 )</text>
<text x="129.8" y="237.9">C-C ( 1 : 2 )</text>
</g>
<g font-size="4.8">
<text x="33.7" y="9.6">6</text>
<text x="103.7" y="9.6">5</text>
<text x="173.7" y="9.6">4</text>
<text x="243.7" y="9.6">3</text>
<text x="313.7" y="9.6">2</text>
<text x="383.7" y="9.6">1</text>
<text x="67" y="27.4">52,3</text>
<text x="111.5" y="28.2">123</text>
<text x="66" y="34.3">14,5</text>
<text x="279.1" y="34.6">30</text>
<text x="6.2" y="38.9">D</text>
<text x="43.2" y="40.3">R2</text>
<text x="410.5" y="38.9">D</text>
<text x="22.7" y="45.1" transform="rotate(-90 22.7 45.1)">8</text>
<text x="268" y="47.6" transform="rotate(-90 268 47.6)">16,5</text>
<text x="291.1" y="44">11,5</text>
<text x="15.1" y="61.2" transform="rotate(-90 15.1 61.2)">13,5</text>
<text x="22.7" y="65.8" transform="rotate(-90 22.7 65.8)">13</text>
<text x="268.9" y="62.5" transform="rotate(-90 268.9 62.5)">10</text>
<text x="299.3" y="62.5" transform="rotate(-90 299.3 62.5)">18</text>
<text x="34.7" y="70.8">R2</text>
<text x="291.3" y="69.3">10,2</text>
<text x="21.8" y="79.5" transform="rotate(-90 21.8 79.5)">33,5</text>
<text x="42.6" y="78.3" transform="rotate(-90 42.6 78.3)">8</text>
<text x="186" y="85.8" transform="rotate(-90 186 85.8)">76</text>
<text x="256.7" y="87.1" transform="rotate(-90 256.7 87.1)">136</text>
<text x="267.2" y="85.8" transform="rotate(-90 267.2 85.8)">30</text>
<text x="42.7" y="90.5" transform="rotate(-90 42.7 90.5)">11</text>
<text x="290.8" y="95.4">10</text>
<text x="21.8" y="96.2" transform="rotate(-90 21.8 96.2)">33,5</text>
<text x="34.5" y="97.2" transform="rotate(-90 34.5 97.2)">29,5</text>
<text x="41.8" y="105.5">R2</text>
<text x="100" y="102.4">R10</text>
<text x="267.2" y="106.5" transform="rotate(-90 267.2 106.5)">53</text>
<text x="6.4" y="113.1">C</text>
<text x="34.5" y="111.2" transform="rotate(-90 34.5 111.2)">26,5</text>
<text x="136.6" y="111.5" transform="rotate(-90 136.6 111.5)">12</text>
<text x="186" y="112.3" transform="rotate(-90 186 112.3)">30</text>
<text x="410.7" y="113.1">C</text>
<text x="35.4" y="116.5" transform="rotate(-90 35.4 116.5)">8</text>
<text x="129.8" y="118.5">R7,5</text>
<text x="67.9" y="122">3,3</text>
<text x="105.9" y="121.7">5,8</text>
<text x="180.2" y="121.7">13,3</text>
<text x="53.1" y="131.3">26,8</text>
<text x="68.3" y="131.5">27,3</text>
<text x="83.9" y="131.5">35,5</text>
<text x="101.4" y="131.5">34,5</text>
<text x="42" y="132.1">5</text>
<text x="130.4" y="132">69,8</text>
<text x="154.6" y="132">27,3</text>
<text x="169.7" y="132.8">25</text>
<text x="108.4" y="150.9">260</text>
<text x="51" y="173.7">20</text>
<text x="63.4" y="173.7">30</text>
<text x="87.2" y="173.7">65</text>
<text x="128.4" y="173.7">105</text>
<text x="37.3" y="177.7">R2</text>
<text x="52.2" y="182.5">R9,75</text>
<text x="118.5" y="183.4">25</text>
<text x="139.3" y="182.6">102,5</text>
<text x="6.4" y="187.4">B</text>
<text x="16" y="190.2">38,5°</text>
<text x="84.3" y="187.5" transform="rotate(-90 84.3 187.5)">25,5</text>
<text x="93" y="187.6" transform="rotate(-90 93 187.6)">28,5</text>
<text x="410.7" y="187.4">B</text>
<text x="33.7" y="202.6" transform="rotate(-90 33.7 202.6)">25,5</text>
<text x="186.2" y="202.6" transform="rotate(-90 186.2 202.6)">25,5</text>
<text x="87.9" y="209.2">R9,75</text>
<text x="40.5" y="214.7" transform="rotate(-90 40.5 214.7)">10</text>
<text x="110.2" y="210.7" transform="rotate(-90 110.2 210.7)">5</text>
<text x="130.6" y="213.4" transform="rotate(-90 130.6 213.4)">7,5</text>
<text x="169.6" y="210.6">R9,75</text>
<text x="75.2" y="217.2">130,5</text>
<text x="114.9" y="217.9">15</text>
<text x="97.9" y="245">M3x0.5 - 6H</text>
<text x="141" y="246.7">17,3</text>
<text x="6.4" y="261.7">A</text>
<text x="134.7" y="260.3" transform="rotate(-90 134.7 260.3)">3</text>
<text x="410.7" y="261.7">A</text>
<text x="87" y="267.5">8,8</text>
<text x="268.2" y="278.8">Pos. 007</text>
<text x="316" y="283.8">0008-10-015</text>
<text x="394.2" y="285">1 / 1</text>
<text x="33.7" y="290.9">6</text>
<text x="103.7" y="290.9">5</text>
<text x="173.7" y="290.9">4</text>
<text x="243.7" y="290.9">3</text>
<text x="313.7" y="290.9">2</text>
<text x="383.7" y="290.9">1</text>
</g>
<g font-size="4.6">
<text x="114.7" y="58.7">⌀5,5 THRU</text>
<text x="25.2" y="65.1">⌀4 THRU</text>
<text x="88.8" y="109.8">⌀5,5 THRU</text>
<text x="200.8" y="119.6">⌀8 THRU</text>
<text x="18.5" y="128.4">⌀8 THRU</text>
<text x="127.6" y="126.5">⌀5 THRU</text>
</g>
<g font-size="3.4">
<text x="241" y="266">Iulian Bors</text>
<text x="361" y="265.5">3/13/2021</text>
</g>
<g font-size="2.7">
<text x="241" y="260.1">Designed by</text>
<text x="273" y="260.1">Checked by</text>
<text x="298" y="260.1">Approved by</text>
<text x="330.3" y="260">Date</text>
<text x="361" y="260">Date</text>
<text x="378.4" y="280.1">Edition</text>
<text x="396.6" y="280.1">Sheet</text>
</g>
</svg>
